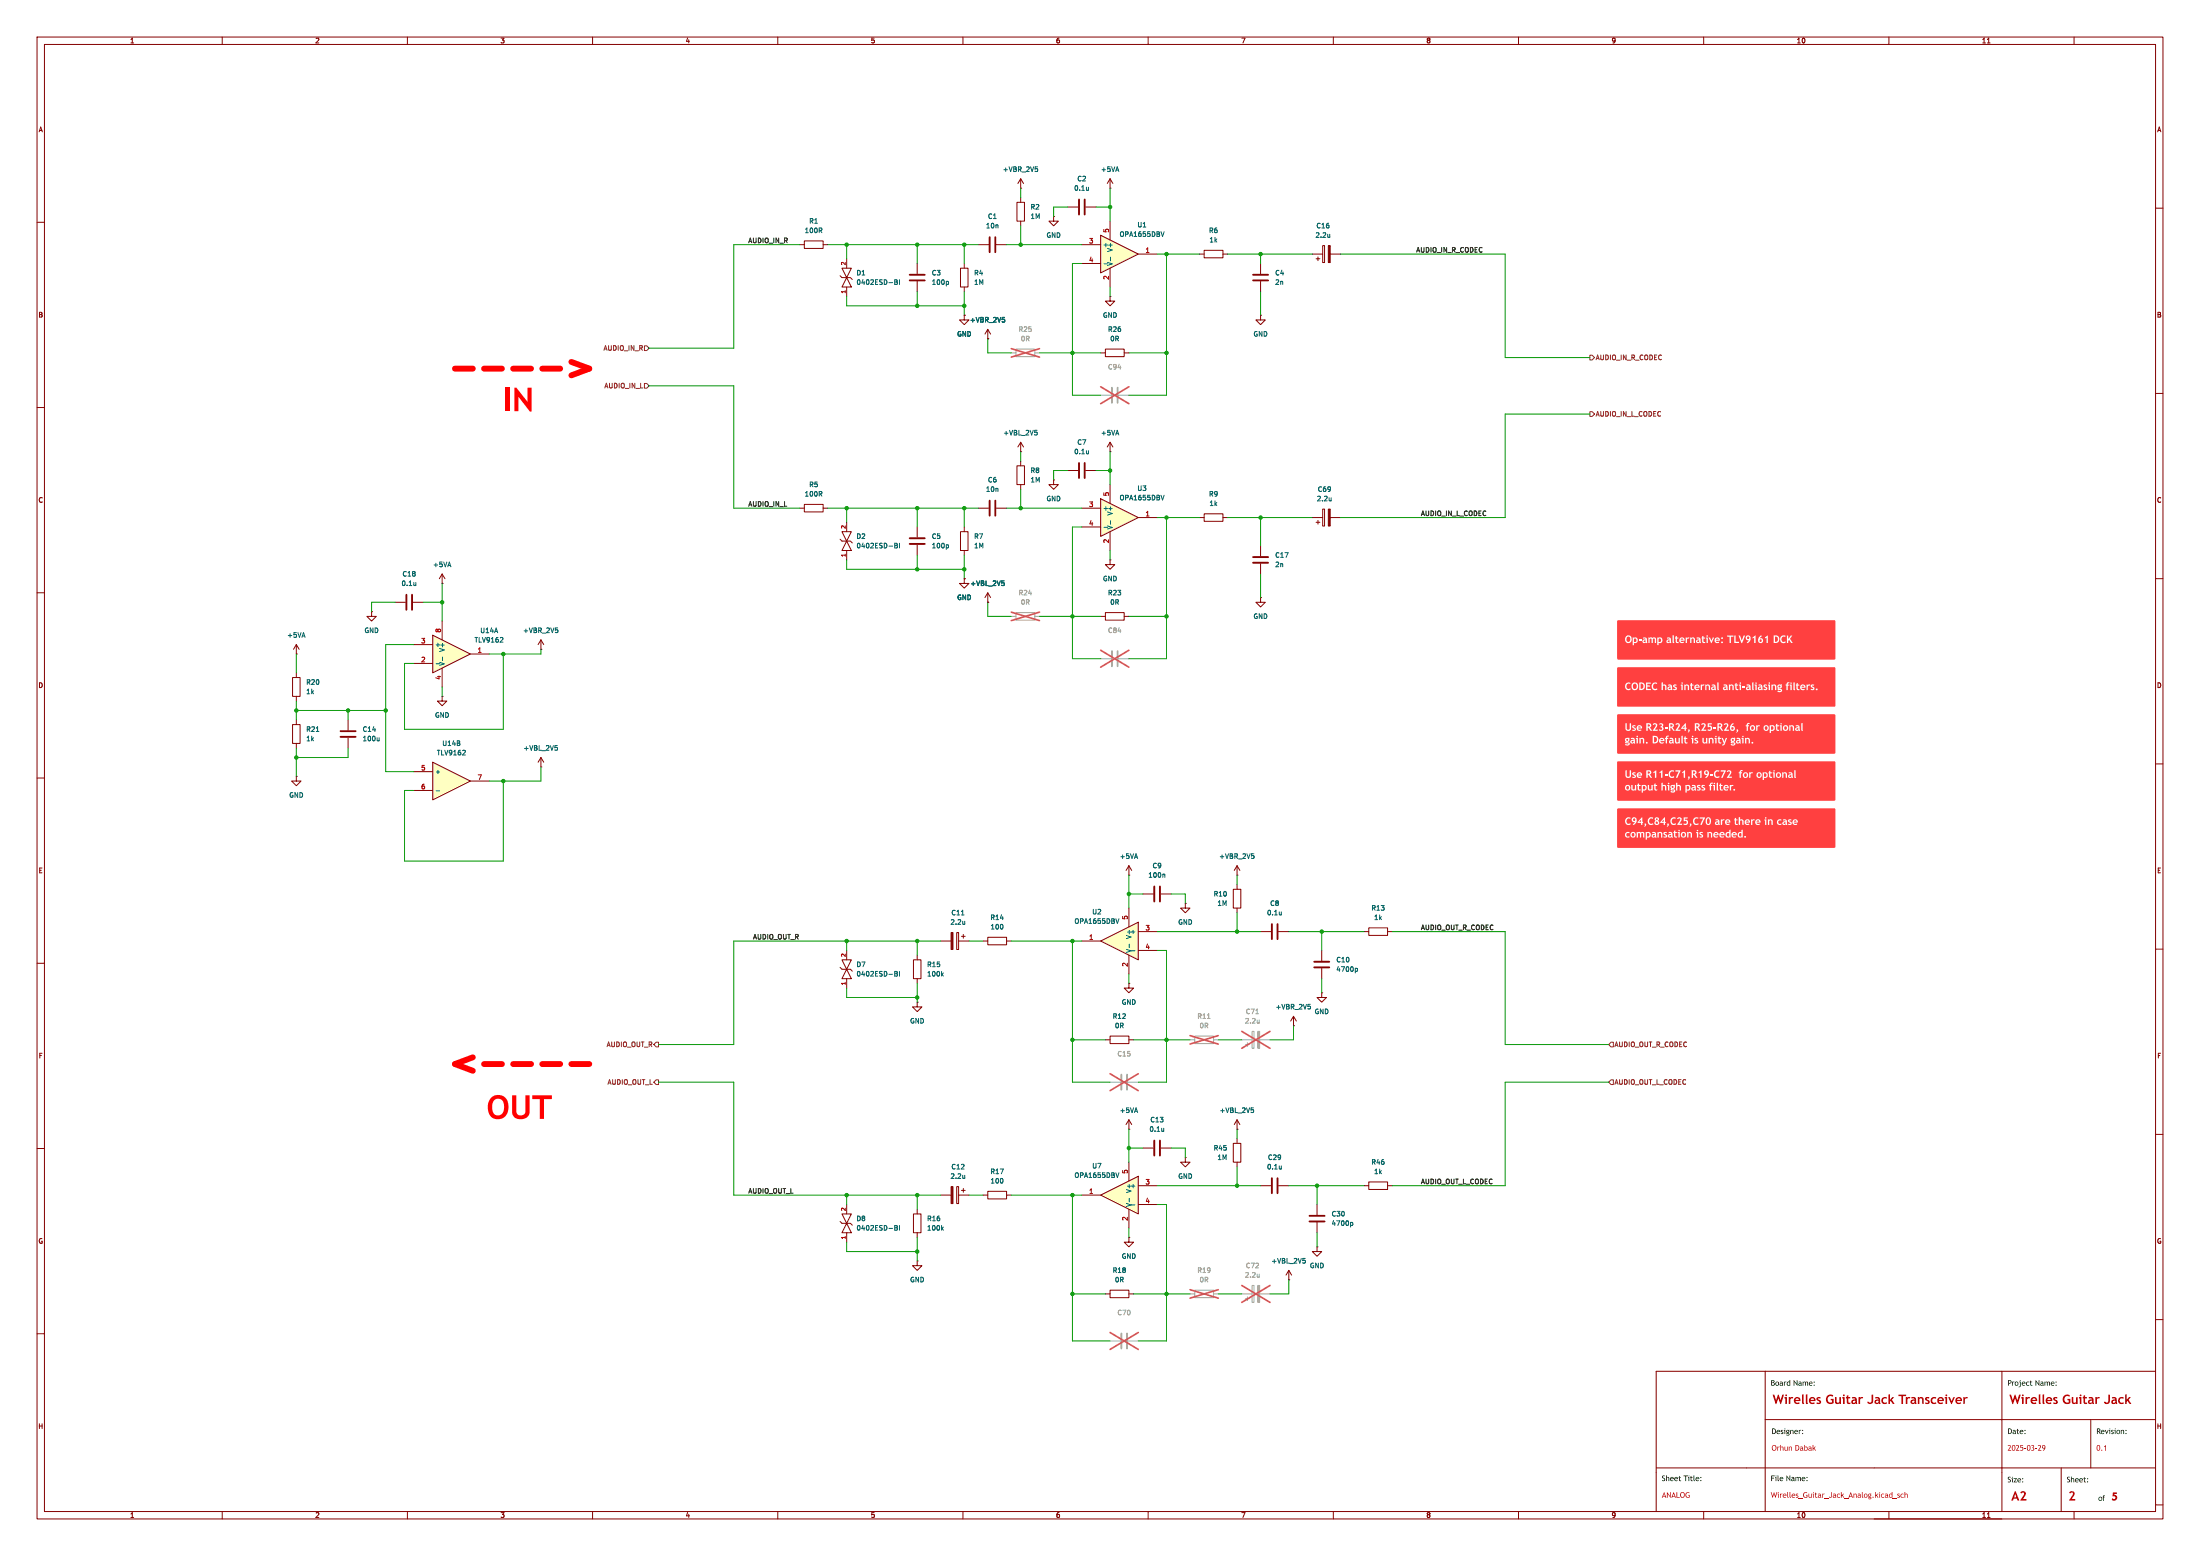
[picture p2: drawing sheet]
<svg xmlns="http://www.w3.org/2000/svg" width="594mm" height="420mm" viewBox="0 0 594 420" stroke-linecap="round" stroke-linejoin="round" font-family="sans-serif">
<g fill="none" stroke="#840000" stroke-width=".27">
<path d="M10 10h574v400h-574zM12 12h570v396h-570zM60 10v2M110 10v2M160 10v2M210 10v2M260 10v2M310 10v2M360 10v2M410 10v2M460 10v2M510 10v2"/>
<path d="M536.6 11.6h.7M560 10v2M10 60h2M582 56.2h2M10 110h2M582 106.2h2M10 160h2M582 156.2h2M10 210h2M582 206.2h2M10 260h2M582 256.2h2"/>
<path d="M10 310h2M582 306.2h2M582 356.2h2M10 360h2M476.6 370.1v37.9M540.5 370.1v37.9M582 370.1h-134.8v37.9M447.2 396.2h134.8M476.6 383.2h105.4M556.5 396.2v11.8M564.5 383.2v13M60 408v2"/>
<path d="M110 408v2M160 408v2M210 408v2M260 408v2M310 408v2M360 408v2M410 408v2M460 408v2M506 410h34.5M510 408v2M536.6 409.6h.7M560 408v2"/>
<path d="M582 406.2h2"/>
</g>
<g fill="#ff4040">
<path d="M436.9 167.6h58.4v10.2h-58.4z"/>
<path d="M436.9 205.7h58.4v10.2h-58.4z"/>
<path d="M436.9 180.3h58.4v10.2h-58.4z"/>
<path d="M436.9 218.4h58.4v10.2h-58.4z"/>
<path d="M436.9 193h58.4v10.2h-58.4z"/>
</g>
<g fill="none" stroke="#a1a1a1" stroke-width=".27">
<path d="M273 95.3h1.3M274.3 94.2h5.1v2.1h-5.1zM279.4 95.3h1.3M297.2 106.7h2.8M302 106.7h2.8M322.6 279.7h5.1v2h-5.1zM338.1 278.4h.5v4.6h-.5zM321.3 280.7h1.3M327.7 280.7h1.2M335.3 280.7h2.8M336.3 281.9h1M336.8 281.4v1"/>
<path d="M340.1 280.7h2.8"/>
</g>
<path d="M273 94.1l7.7 2.3M280.7 94.1l-7.7 2.3M297.2 104.4l7.6 4.6M304.8 104.4l-7.6 4.6M321.3 279.5l7.6 2.3M328.9 279.5l-7.6 2.3M335.3 278.4l7.6 4.6M342.9 278.4l-7.6 4.6" fill="none" stroke="#e65255" stroke-width=".46"/>
<g fill="none" stroke="#840000" stroke-width=".27">
<path d="M288.3 55.9h2.8M293.1 55.9h2.8M299.7 50.8h.1M299.7 48.3v2.5M299.7 48.3l-.7 1.2M299.7 48.3l.8 1.2M247.6 71.1v2.8M247.6 75.9v2.8M259.3 72.4h2.1v5.1h-2.1zM260.3 71.1v1.3M260.3 77.5v1.2M323.8 68.6h1.3"/>
<path d="M325.1 67.6h5.1v2h-5.1zM330.2 68.6h1.3M340.4 71.1v2.8M340.4 75.9v2.8M354.3 68.6h2.8M355.3 69.9h1.1M355.9 69.3v1.1M357.1 66.3h.5v4.6h-.5zM359.2 68.6h2.7M297.2 95.3h1.2M298.4 94.2h5.1v2.1h-5.1zM299.7 80v1.3h1.3l-1.3 1.3-1.3-1.3h1.3"/>
<path d="M299.7 80h.1M303.5 95.3h1.3M340.4 85.1v1.3h1.2l-1.2 1.2-1.3-1.2h1.3M340.4 85.1h.1M275.6 119.4l-.8 1.3M275.6 119.4v2.5M275.6 119.4l.8 1.3M299.7 119.4l-.7 1.3M299.7 119.4v2.5M299.7 119.4l.8 1.3M274.6 125.7h2v5.1h-2zM275.6 121.9h.1"/>
<path d="M275.6 124.5v1.2M275.6 130.8v1.3M284.5 129.5v1.3h1.2l-1.2 1.3-1.3-1.3h1.3M284.5 129.5h.1M288.3 127h2.8M293.1 127h2.8M299.7 121.9h.1M354.3 139.7h2.8M357.1 137.4h.5v4.6h-.5zM359.2 139.7h2.7M119.4 157.5h.1M119.4 154.9l-.8 1.3"/>
<path d="M119.4 154.9v2.6M119.4 154.9l.7 1.3M355.3 141h1.1M355.9 140.5v1M146 175.3h.1M146 172.7l-.7 1.3M146 172.7v2.6M146 172.7l.8 1.3M227.3 259.1h2.6l-1.3 2.5zM228.6 256.5v2.6M226.8 261.1l.5 .5h2.3l.5 .5M228.6 261.6l1.3 2.6h-2.6z"/>
<path d="M228.6 264.2v2.5M299.7 279.7h5.1v2h-5.1zM298.4 280.7h1.3M304.8 280.7h1.3M320 312.4v1.3h-1.2l1.2 1.3 1.3-1.3h-1.3M320 312.4h.1M333 308.6h2v5.1h-2zM334 304.8h.1M334 302.3v2.5M334 307.3v1.3M334 313.7v1.3M334 302.3l.8 1.2"/>
<path d="M334 302.3l-.8 1.2M226.8 329.7l.5 .5h2.3l.5 .5M227.3 327.7h2.6l-1.3 2.5zM228.6 330.2l1.3 2.5h-2.6zM228.6 325.1v2.6M228.6 332.7v2.6M340.4 320h2.8M345.2 320h2.8"/>
</g>
<g fill="none" stroke="#006464" stroke-width=".27">
<path d="M293.9 50.5v.9M293.9 51.3h-.1M255.9 75.9l.2 .3-.2 .6M359 63.2v.9M359 64h.1M279.4 116.1h.6M279.5 116.6l.6 .3-.1 .4-.5 .1M293.9 121.7v.8M293.9 122.4h-.1M359.4 134.4v.8M359.4 135.1h.1M150 169.5h.6"/>
<path d="M150.4 170l.2 .2-.2 .6M241.6 262.2h.4l.3 .2-.3 .4 .3 .4-.2 .3h-.5zM241.6 262.8h.4M242.9 262.2v1.3M337.8 299h.6M337.9 299.5l.6 .3-.1 .4-.5 .1M346 314.7v.8M346 315.4l-.1 .1M241.6 330.8h.4l.3 .2-.3 .4 .3 .4-.2 .2h-.5zM241.6 331.4h.4M242.9 330.8v1.2"/>
</g>
<path d="M291.3 53.8v4.1M292.9 53.8v4.1M245.6 74.2h4.1M245.6 75.7h4.1M338.3 74.2h4.1M338.3 75.7h4.1M291.3 125v4M292.9 125v4M343.4 318v4.1M344.9 318v4.1" fill="none" stroke="#840000" stroke-width=".51"/>
<path d="M339.6 278.4h.5v4.6h-.5z" fill="#a1a1a1" stroke="#a1a1a1" stroke-width=".27"/>
<path d="M326 274.9h.7M339.1 273.6h.7M340 275.3v.9M340 276l-.1 .1" fill="none" stroke="#989898" stroke-width=".27"/>
<g fill="#840000" stroke="#840000" stroke-width=".27">
<path d="M358.6 137.4h.6v4.6h-.6z"/>
<path d="M358.6 66.3h.6v4.6h-.6z"/>
</g>
<path d="M300.2 104.6v4.1M301.8 104.6v4.1" fill="none" stroke="#a1a1a1" stroke-width=".51"/>
<path d="M297.2 254l10.1-5.1v10.2z" fill="#ffffc2"/>
<path d="M292.1 254h5.1M297.2 254l10.1-5.1v10.2zM304.8 245.1v5.1M304.8 257.8v5.1M307.3 251.5h5.1M307.3 256.5h5.1M304.8 265.4v1.3h-1.3l1.3 1.3 1.3-1.3h-1.3M304.8 265.4h.1" fill="none" stroke="#840000" stroke-width=".27"/>
<path d="M302.1 248l-.4 1.2M304.9 254.8v1M305.5 256.6h.9" fill="none" stroke="#006464" stroke-width=".27"/>
<path d="M297.2 63.5l10.1 5.1-10.1 5.1z" fill="#ffffc2"/>
<g fill="none" stroke="#840000" stroke-width=".27">
<path d="M274.6 54.6h2v5.1h-2zM275.6 50.8h.1M275.6 48.3l-.8 1.2M275.6 48.3v2.5M275.6 53.3v1.3M275.6 59.7v1.3M275.6 48.3l.8 1.2M299.7 59.7v5.1M264.2 66h2.8M269 66h2.8M292.1 66h5.1M292.1 71.1h5.1"/>
<path d="M297.2 63.5l10.1 5.1-10.1 5.1zM299.7 72.4v5.1M307.3 68.6h5.1M323.8 139.7h1.3M325.1 138.7h5.1v2h-5.1zM330.2 139.7h1.3M299.7 151.1v1.3h1.3l-1.3 1.3-1.3-1.3h1.3M299.7 151.1h.1M340.4 147.3v2.8M340.4 152.1v2.8M297.2 166.4h1.2M298.4 165.4h5.1v2h-5.1z"/>
<path d="M303.5 166.4h1.3M340.4 161.3v1.3h1.2l-1.2 1.2-1.3-1.2h1.3M340.4 161.3h.1M79 195.6h2v5.1h-2zM80 194.3v1.3M119.4 188v1.2h-1.3l1.3 1.3 1.2-1.3h-1.2M119.4 188h.1M80 209.6v1.2h1.3l-1.3 1.3-1.3-1.3h1.3M80 209.6h.1M80 200.7v1.2M304.8 236.2h.1M304.8 233.7l.8 1.3"/>
<path d="M304.8 233.7v2.5M304.8 233.7l-.8 1.3M334 236.2h.1M334 233.7v2.5M334 238.8v1.2M334 233.7l.8 1.3M334 233.7l-.8 1.3M308.6 241.3h2.8M313.4 241.3h2.8M320 243.8v1.3h-1.2l1.2 1.3 1.3-1.3h-1.3M320 243.8h.1M333 240h2v5.1h-2z"/>
<path d="M334 245.1v1.3M340.4 251.5h2.8M345.2 251.5h2.8M308.6 309.9h2.8M313.4 309.9h2.8"/>
</g>
<g fill="none" stroke="#006464" stroke-width=".27">
<path d="M279.5 45h.6M279.9 45.5l.3 .3-.3 .5M298.1 71.2h1M299.8 69.4v1M314.3 62.6l-.4 1.2M85.4 197.4h.7M314.3 236l.2 .1v.7M337.9 230.4h.6M338.4 230.9l.2 .3-.2 .5M346 246.1v.9M346 246.8l-.1 .1M314.2 304.5v.9"/>
<path d="M314.2 305.3h-.1"/>
</g>
<path d="M267.2 64v4.1M268.7 64v4.1M338.3 150.4h4.1M338.3 151.9h4.1M311.7 239.3v4M313.2 239.3v4M343.4 249.4v4.1M344.9 249.4v4.1M311.7 307.8v4.1M313.2 307.8v4.1" fill="none" stroke="#840000" stroke-width=".51"/>
<path d="M302.8 290.1v4M304.3 290.1v4" fill="none" stroke="#a1a1a1" stroke-width=".51"/>
<path d="M299.7 292.1h2.8M304.5 292.1h2.8" fill="none" stroke="#a1a1a1" stroke-width=".27"/>
<path d="M299.7 289.8l7.6 4.6M307.3 289.8l-7.6 4.6" fill="none" stroke="#e65255" stroke-width=".46"/>
<path d="M297.2 134.6l10.1 5.1-10.1 5.1z" fill="#ffffc2"/>
<g fill="none" stroke="#840000" stroke-width=".27">
<path d="M292.1 137.2h5.1M297.2 134.6l10.1 5.1-10.1 5.1zM299.7 130.8v5.1M307.3 139.7h5.1M292.1 142.2h5.1M299.7 143.5v5.1M94 194.3v2.8M94 199.1v2.8M304.8 304.8h.1M304.8 302.3l.8 1.2M304.8 302.3v2.5M304.8 302.3l-.8 1.2"/>
<path d="M304.8 334v1.3h-1.3l1.3 1.3 1.3-1.3h-1.3M304.8 334h.1"/>
</g>
<path d="M314.3 133.7l-.4 1.2M298.1 142.3h1M299.8 140.5v1M102.4 199.1v.9M102.4 199.8l-.2 .2" fill="none" stroke="#006464" stroke-width=".27"/>
<path d="M300.2 175.8v4M301.8 175.8v4" fill="none" stroke="#a1a1a1" stroke-width=".51"/>
<path d="M297.2 177.8h2.8M302 177.8h2.8" fill="none" stroke="#a1a1a1" stroke-width=".27"/>
<path d="M297.2 175.5l7.6 4.6M304.8 175.5l-7.6 4.6" fill="none" stroke="#e65255" stroke-width=".46"/>
<path d="M91.9 197.4h4.1M91.9 198.9h4.1" fill="none" stroke="#840000" stroke-width=".51"/>
<path d="M297.2 322.6l10.1-5.1v10.2z" fill="#ffffc2"/>
<g fill="none" stroke="#840000" stroke-width=".27">
<path d="M284.5 58.4v1.3h1.2l-1.2 1.3-1.3-1.3h1.3M284.5 58.4h.1M215.9 66h1.3M217.2 65h5v2.1h-5zM222.2 66h1.3M226.8 74.4l.5 .5h2.3l.5 .5M227.3 72.4h2.6l-1.3 2.5zM228.6 74.9l1.3 2.6h-2.6zM228.6 69.9v2.5M228.6 77.5v2.5M264.2 137.2h2.8M269 137.2h2.8"/>
<path d="M226.8 145.5l.5 .6h2.3l.5 .5M227.3 143.5h2.6l-1.3 2.6zM228.6 146.1l1.3 2.5h-2.6zM228.6 141v2.5M228.6 148.6v2.5M259.3 143.5h2.1v5.1h-2.1zM260.3 156.2v1.3h1.3l-1.3 1.3-1.2-1.3h1.2M260.3 156.2h.1M260.3 142.2v1.3M260.3 148.6v1.3M80 176.5h.1M80 174v2.5"/>
<path d="M80 174l-.8 1.3M80 174l.8 1.3M79 182.9h2v5.1h-2zM80 181.6v1.3M80 188v1.2M304.8 313.7v5.1M292.1 322.6h5.1M297.2 322.6l10.1-5.1v10.2zM304.8 326.4v5.1M307.3 320h5.1M307.3 325.1h5.1"/>
</g>
<path d="M241.6 75.5h.4l.3 .3-.3 .3 .3 .4-.2 .3h-.5zM241.6 76.1h.4M242.9 75.5v1.3M241.6 146.6h.4l.3 .3-.3 .3 .3 .5-.2 .2h-.5zM241.6 147.2h.4M242.9 146.6v1.3M302.1 316.6l-.4 1.2M304.9 323.4v1M305.5 325.2h.9" fill="none" stroke="#006464" stroke-width=".27"/>
<path d="M273 166.4h1.3M274.3 165.4h5.1v2h-5.1zM279.4 166.4h1.3" fill="none" stroke="#a1a1a1" stroke-width=".27"/>
<path d="M273 165.2l7.7 2.3M280.7 165.2l-7.7 2.3" fill="none" stroke="#e65255" stroke-width=".46"/>
<path d="M267.2 135.1v4.1M268.7 135.1v4.1" fill="none" stroke="#840000" stroke-width=".51"/>
<path d="M116.8 205.7l10.2 5.1-10.2 5.1z" fill="#ffffc2"/>
<g fill="none" stroke="#840000" stroke-width=".27">
<path d="M266.7 91.4h.1M266.7 88.9v2.5M266.7 88.9l-.8 1.3M266.7 88.9l.8 1.3M215.9 137.2h1.3M217.2 136.1h5v2.1h-5zM222.2 137.2h1.3M247.6 142.2v2.8M247.6 147.1v2.8M100.3 165.1v1.3h-1.2l1.2 1.2 1.3-1.2h-1.3M100.3 165.1h.1M106.7 162.6h2.8"/>
<path d="M111.5 162.6h2.8M266.7 162.6h.1M266.7 160l-.8 1.3M266.7 160v2.6M266.7 160l.8 1.3M111.8 208.3h5M111.8 213.4h5M116.8 205.7l10.2 5.1-10.2 5.1zM127 210.8h5.1M146 207h.1M146 204.5l-.7 1.2M146 204.5v2.5"/>
<path d="M146 204.5l.8 1.2"/>
</g>
<path d="M270.6 85.7h.6M271.1 86.2l.2 .2-.2 .5M112.3 157.2v.9M112.3 157.9l-.1 .1M255.9 147.1l.2 .2-.2 .6M270.5 156.8h.6M270.6 157.3l.6 .2-.1 .4-.5 .2M117.8 213.5h.9M125.5 202.6l.1 .5-.7 .7h.7M149.9 201.2h.6M150 201.7l.5 .3-.1 .4-.4 .1" fill="none" stroke="#006464" stroke-width=".27"/>
<path d="M245.6 145.3h4.1M245.6 146.8h4.1M109.7 160.5v4.1M111.3 160.5v4.1" fill="none" stroke="#840000" stroke-width=".51"/>
<path d="M116.8 171.5l10.2 5-10.2 5.1z" fill="#ffffc2"/>
<g fill="none" stroke="#840000" stroke-width=".27">
<path d="M260.3 85.1v1.3h1.3l-1.3 1.2-1.2-1.2h1.2M260.3 85.1h.1M266.7 91.4h.1M260.3 156.2h.1M111.8 179.1h5M111.8 174h5M116.8 171.5l10.2 5-10.2 5.1zM119.4 167.6v5.1M127 176.5h5.1M266.7 162.6h.1M119.4 180.3v5.1M246.6 259.1h2.1v5.1h-2.1z"/>
<path d="M247.6 257.8v1.3M254 254h2.8M258.3 251.7h.5v4.6h-.5zM258.8 254h2.8M259.6 252.7h1M260.1 252.2v1M265.4 254h1.3M266.7 253h5.1v2h-5.1zM271.8 254h1.2M356.9 256.5v2.8M368.3 251.5h1.3M369.6 250.4h5v2.1h-5z"/>
<path d="M374.6 251.5h1.3M247.6 270.5v1.3h-1.2l1.2 1.3 1.3-1.3h-1.3M247.6 270.5h.1M247.6 264.2v1.2M349.2 276.9h.1M349.2 274.3l.8 1.3M349.2 274.3v2.6M349.2 274.3l-.7 1.3M356.9 268v1.2h1.2l-1.2 1.3-1.3-1.3h1.3M356.9 268h.1M356.9 261.4v2.8M369.6 319h5v2.1h-5z"/>
<path d="M246.6 327.7h2.1v5h-2.1zM247.6 326.4v1.3M247.6 332.7v1.3M254 322.6h2.8M258.3 320.3h.5v4.6h-.5zM258.8 322.6h2.8M259.6 321.3h1M260.1 320.8v1M265.4 322.6h1.3M266.7 321.6h5.1v2h-5.1zM271.8 322.6h1.2M355.6 336.6v1.2h1.3l-1.3 1.3-1.3-1.3h1.3"/>
<path d="M355.6 336.6h.1M355.6 325.1v2.8M355.6 329.9v2.8M368.3 320h1.3M374.6 320h1.3M247.6 340.4v1.2h-1.2l1.2 1.3 1.3-1.3h-1.3M247.6 340.4h.1M298.4 349.3h1.3M299.7 348.2h5.1v2.1h-5.1zM304.8 349.3h1.3M348 345.4h.1M348 342.9l.7 1.3"/>
<path d="M348 342.9v2.5M348 342.9l-.8 1.3"/>
</g>
<g fill="none" stroke="#006464" stroke-width=".27">
<path d="M270.6 85.7h.6M271.1 86.2l.2 .2-.2 .5M270.5 156.8h.6M270.6 157.3l.6 .2-.1 .4-.5 .2M117.8 179.2h.9M119.5 177.4v.9M135.7 172.1v.5l-.7 .7h.8M259.6 247h.7M260.5 248.7v.8M260.5 249.4h-.1M254.4 263l.3 .5M254.7 262.6l-.5 .5"/>
<path d="M353.2 271.1h.6M353.6 271.6l.2 .2-.2 .6M366.1 261.4l.4 .2v.5l-.4 .1M260.5 317.2v.9M260.5 318h-.1M254.4 331.6l.3 .4M254.7 331.2l-.5 .5M351.8 339.7h.6M364.8 329.9l.5 .3-.1 .5-.4 .1M351.9 340.2l.6 .2-.1 .4-.5 .1"/>
</g>
<g fill="#840000" stroke="#840000" stroke-width=".27">
<path d="M256.8 320.3h.5v4.6h-.5z"/>
<path d="M256.8 251.7h.5v4.6h-.5z"/>
</g>
<path d="M354.8 259.6h4.1M354.8 261.1h4.1M353.6 329.7h4M353.6 328.2h4" fill="none" stroke="#840000" stroke-width=".51"/>
<path d="M321.3 349.3h1.3M322.6 348.2h5.1v2.1h-5.1zM327.7 349.3h1.2M335.3 349.3h2.8M336.3 350.5h1M336.8 350v1M338.1 347h.5v4.5h-.5zM340.1 349.3h2.8M299.7 362h2.8M304.5 362h2.8" fill="none" stroke="#a1a1a1" stroke-width=".27"/>
<path d="M339.6 347h.5v4.5h-.5z" fill="#a1a1a1" stroke="#a1a1a1" stroke-width=".27"/>
<path d="M340 343.9v.8M340 344.6l-.1 .1" fill="none" stroke="#989898" stroke-width=".27"/>
<path d="M299.7 359.7l7.6 4.5M307.3 359.7l-7.6 4.5M321.3 348.1l7.6 2.3M328.9 348.1l-7.6 2.3M335.3 347l7.6 4.5M342.9 347l-7.6 4.5" fill="none" stroke="#e65255" stroke-width=".46"/>
<path d="M302.8 359.9v4.1M304.3 359.9v4.1" fill="none" stroke="#a1a1a1" stroke-width=".51"/>
<path d="M174 93.3h.6l.7 .7-.7 .6h-.6zM429.3 95.9h.6l.6 .6-.6 .7h-.6zM174 103.5h.6l.7 .6-.7 .7h-.6zM429.3 111.1h.6l.6 .7-.6 .6h-.6zM176.5 292.1l.7-.6h.6v1.2h-.6zM177.2 281.3h.6v1.3h-.6l-.7-.7zM434.3 292.1l.7-.6h.6v1.2h-.6zM435 281.3h.6v1.3h-.6l-.7-.7z" fill="none" stroke="#725600" stroke-width=".27"/>
<path d="M122.8 99.5h4.9M130.7 99.5h4.8M138.6 99.5h4.8M146.4 99.5h4.9M154.3 97.7l4.8 1.8-4.8 1.8M138.6 287.2h4.8M146.4 287.2h4.9M154.3 287.2h4.8" fill="none" stroke="#f00" stroke-width="1.6"/>
<path d="M436.9 167.6h58.4v10.2h-58.4zM436.9 180.3h58.4v10.2h-58.4zM436.9 193h58.4v10.2h-58.4zM436.9 205.7h58.4v10.2h-58.4zM436.9 218.4h58.4v10.2h-58.4z" fill="none" stroke="#ff4040" stroke-width=".51"/>
<g fill="none" stroke="#009600" stroke-width=".27">
<path d="M275.6 50.8v2.5M288.3 55.9h-3.8v2.5M295.9 55.9h3.8M299.7 50.8v8.9M215.9 66h-17.8v28h-22.8M223.5 66h40.7M228.6 66v3.9M247.6 66v5.1M247.6 78.7v3.9M260.3 66v5.1M260.3 78.7v6.4M271.8 66h20.3"/>
<path d="M275.6 61v5M292.1 71.1h-2.5v35.6h7.6M299.7 77.5v2.5M312.4 68.6h11.4M315 68.6v38.1h-10.2M331.5 68.6h22.8M340.4 68.6v2.5M340.4 78.7v6.4M361.9 68.6h44.5v27.9h22.9M228.6 80v2.6h31.7M266.7 91.4v3.9h6.3M280.7 95.3h16.5"/>
<path d="M304.8 95.3h10.2M175.3 104.1h22.8v33.1h17.8M429.3 111.8h-22.9v27.9h-44.5M223.5 137.2h40.7M228.6 137.2v3.8M247.6 137.2v5M260.3 137.2v5M271.8 137.2h20.3M275.6 121.9v2.6M275.6 132.1v5.1M288.3 127h-3.8v2.5M295.9 127h3.8"/>
<path d="M299.7 121.9v8.9M312.4 139.7h11.4M315 139.7v38.1h-10.2M331.5 139.7h22.8M340.4 139.7v7.6M119.4 157.5v10.1M228.6 151.1v2.6h31.7M247.6 149.9v3.8M260.3 149.9v6.3M292.1 142.2h-2.5v35.6h7.6M299.7 148.6v2.5M340.4 154.9v6.4"/>
<path d="M80 176.5v5.1M106.7 162.6h-6.4v2.5M111.8 174h-7.7v34.3h7.7M114.3 162.6h5.1M135.9 176.5v20.4h-26.7v-17.8h2.6M146 175.3v1.2h-13.9M266.7 162.6v3.8h6.3M280.7 166.4h16.5M304.8 166.4h10.2M80 189.2v5.1M80 191.8h24.1M94 191.8v2.5"/>
<path d="M119.4 185.4v2.6M80 201.9v7.7M94 201.9v2.6h-14M135.9 210.8v21.6h-26.7v-19h2.6M146 207v3.8h-13.9M304.8 236.2v8.9M334 236.2v2.6M228.6 254v2.5M247.6 254v3.8M254 254h-55.9v27.9h-20.3M261.6 254h3.8M273 254h19.1"/>
<path d="M289.6 254v38.1h10.1M304.8 241.3h3.8M312.4 256.5h2.6v35.6h-7.7M312.4 251.5h28M316.2 241.3h3.8v2.5M334 246.4v5.1M348 251.5h20.3M356.9 251.5v5M375.9 251.5h30.5v30.4h27.9M228.6 266.7v2.5h19M247.6 265.4v5.1M304.8 262.9v2.5"/>
<path d="M349.2 276.9v3.8h-6.3M356.9 264.2v3.8M177.8 292.1h20.3v30.5h55.9M289.6 280.7h8.8M306.1 280.7h15.2M328.9 280.7h6.4M434.3 292.1h-27.9v27.9h-30.5M304.8 309.9h3.8M304.8 304.8v8.9M316.2 309.9h3.8v2.5M334 304.8v2.5M334 315v5"/>
<path d="M228.6 335.3v2.5h19M228.6 322.6v2.5M247.6 322.6v3.8M247.6 334v6.4M261.6 322.6h3.8M273 322.6h19.1M289.6 322.6v39.4h10.1M304.8 331.5v2.5M312.4 325.1h2.6v36.9h-7.7M312.4 320h28M348 320h20.3M355.6 320v5.1"/>
<path d="M355.6 332.7v3.9M289.6 349.3h8.8M306.1 349.3h15.2M328.9 349.3h6.4M348 345.4v3.9h-5.1"/>
</g>
<g fill="#009600" stroke="#009600" stroke-width=".27">
<circle cx="247.6" cy="337.8" r=".46"/>
<circle cx="228.6" cy="322.6" r=".46"/>
<circle cx="247.6" cy="153.7" r=".46"/>
<circle cx="135.9" cy="176.5" r=".46"/>
<circle cx="119.4" cy="162.6" r=".46"/>
<circle cx="135.9" cy="210.8" r=".46"/>
<circle cx="104.1" cy="191.8" r=".46"/>
<circle cx="80" cy="204.5" r=".46"/>
<circle cx="94" cy="191.8" r=".46"/>
<circle cx="80" cy="191.8" r=".46"/>
<circle cx="304.8" cy="309.9" r=".46"/>
<circle cx="315" cy="280.7" r=".46"/>
<circle cx="228.6" cy="66" r=".46"/>
<circle cx="247.6" cy="66" r=".46"/>
<circle cx="289.6" cy="280.7" r=".46"/>
<circle cx="289.6" cy="254" r=".46"/>
<circle cx="247.6" cy="322.6" r=".46"/>
<circle cx="247.6" cy="269.2" r=".46"/>
<circle cx="340.4" cy="68.6" r=".46"/>
<circle cx="340.4" cy="139.7" r=".46"/>
<circle cx="260.3" cy="153.7" r=".46"/>
<circle cx="299.7" cy="127" r=".46"/>
<circle cx="228.6" cy="137.2" r=".46"/>
<circle cx="315" cy="139.7" r=".46"/>
<circle cx="315" cy="68.6" r=".46"/>
<circle cx="315" cy="95.3" r=".46"/>
<circle cx="228.6" cy="254" r=".46"/>
<circle cx="289.6" cy="166.4" r=".46"/>
<circle cx="334" cy="251.5" r=".46"/>
<circle cx="355.6" cy="320" r=".46"/>
<circle cx="334" cy="320" r=".46"/>
<circle cx="304.8" cy="241.3" r=".46"/>
<circle cx="247.6" cy="254" r=".46"/>
<circle cx="260.3" cy="82.6" r=".46"/>
<circle cx="247.6" cy="82.6" r=".46"/>
<circle cx="289.6" cy="95.3" r=".46"/>
<circle cx="247.6" cy="137.2" r=".46"/>
<circle cx="260.3" cy="137.2" r=".46"/>
<circle cx="289.6" cy="322.6" r=".46"/>
<circle cx="315" cy="349.3" r=".46"/>
<circle cx="289.6" cy="349.3" r=".46"/>
<circle cx="356.9" cy="251.5" r=".46"/>
<circle cx="275.6" cy="137.2" r=".46"/>
<circle cx="315" cy="166.4" r=".46"/>
<circle cx="299.7" cy="55.9" r=".46"/>
<circle cx="275.6" cy="66" r=".46"/>
<circle cx="260.3" cy="66" r=".46"/>
</g>
<g font-size="8.8" fill="#f00">
<text x="135.8" y="113.6">IN</text>
<text x="119.6" y="292.3">&lt;----</text>
<text x="131.4" y="304.6">OUT</text>
</g>
<g font-size="3.5" fill="#c20000">
<text x="478.6" y="380">Wirelles Guitar Jack Transceiver</text>
<text x="542.5" y="380">Wirelles Guitar Jack</text>
<text x="543" y="406">A2</text>
<text x="558.4" y="406">2</text>
<text x="570" y="405.9">5</text>
</g>
<g font-size="2.8" fill="#fff">
<text x="438.7" y="174.4">Op-ampalternative: TLV9161 DCK</text>
<text x="438.7" y="187.1">CODEChasinternal anti-aliasingfilters.</text>
<text x="438.7" y="198.1">UseR23-R24, R25-R26, for optional</text>
<text x="438.7" y="201.5">gain. Default is unity gain.</text>
<text x="438.7" y="210.8">UseR11-C71,R19-C72 for optional</text>
<text x="438.7" y="214.2">output high passfilter.</text>
<text x="438.7" y="223.5">C94,C84,C25,C70 are there in case</text>
<text x="438.7" y="226.9">compansationis needed.</text>
</g>
<g font-size="2.1">
<text x="478.1" y="374.6">Board Name:</text>
<text x="542" y="374.6">Project Name:</text>
<text x="478.3" y="387.7">Designer:</text>
<text x="542" y="387.7">Date:</text>
<text x="566" y="387.7">Revision:</text>
<text x="448.7" y="400.4">Sheet Title:</text>
<text x="478.1" y="400.4">File Name:</text>
<text x="542" y="400.7">Size:</text>
<text x="558" y="400.7">Sheet:</text>
<text x="566.5" y="405.7">of</text>
</g>
<g font-size="2.1" fill="#c20000">
<text x="478.3" y="392.2">Orhun Dabak</text>
<text x="542" y="392.2">2025-03-29</text>
<text x="566" y="392.2">0.1</text>
<text x="448.7" y="404.9">ANALOG</text>
<text x="478.1" y="404.9">Wirelles_Guitar_Jack_Analog.kicad_sch</text>
</g>
<g font-size="1.8" fill="#840000">
<text x="35" y="11.9">1</text>
<text x="85" y="11.9">2</text>
<text x="135" y="11.9">3</text>
<text x="185" y="11.9">4</text>
<text x="235" y="11.9">5</text>
<text x="285" y="11.9">6</text>
<text x="335" y="11.9">7</text>
<text x="385" y="11.9">8</text>
<text x="435" y="11.9">9</text>
<text x="485" y="11.9">10</text>
<text x="535" y="11.9">11</text>
<text x="10.3" y="35.9">A</text>
<text x="582.3" y="35.9">A</text>
<text x="10.3" y="85.9">B</text>
<text x="582.3" y="85.9">B</text>
<text x="10.3" y="135.9">C</text>
<text x="582.3" y="135.9">C</text>
<text x="10.3" y="185.9">D</text>
<text x="582.3" y="185.9">D</text>
<text x="10.3" y="235.9">E</text>
<text x="582.3" y="235.9">E</text>
<text x="10.3" y="285.9">F</text>
<text x="582.3" y="285.9">F</text>
<text x="10.3" y="335.9">G</text>
<text x="582.3" y="335.9">G</text>
<text x="10.2" y="385.9">H</text>
<text x="582.2" y="385.9">H</text>
<text x="35" y="409.9">1</text>
<text x="85" y="409.9">2</text>
<text x="135" y="409.9">3</text>
<text x="185" y="409.9">4</text>
<text x="235" y="409.9">5</text>
<text x="285" y="409.9">6</text>
<text x="335" y="409.9">7</text>
<text x="385" y="409.9">8</text>
<text x="435" y="409.9">9</text>
<text x="485" y="409.9">10</text>
<text x="535" y="409.9">11</text>
</g>
<g font-size="1.8" fill="#006464">
<text x="270.6" y="46.6">+VBR_2V5</text>
<text x="297.1" y="46.6">+5VA</text>
<text x="289.9" y="51.7">0.1u</text>
<text x="290.8" y="49.1">C2</text>
<text x="266.6" y="59.3">C1</text>
<text x="278.1" y="56.7">R2</text>
<text x="278.1" y="59.3">1M</text>
<text x="217.2" y="63.1">100R</text>
<text x="218.4" y="60.6">R1</text>
<text x="266.1" y="61.8">10n</text>
<text x="282.4" y="64.4">GND</text>
<text x="302.2" y="64.1">OPA1655DBV</text>
<text x="307" y="61.6">U1</text>
<text x="326.3" y="63.1">R6</text>
<text x="326.4" y="65.6">1k</text>
<text x="355.1" y="64.4">2.2u</text>
<text x="355.3" y="61.8">C16</text>
<text x="297.7" y="66.9">+</text>
<text x="300.6" y="71.9" transform="rotate(-90 300.6 71.9)">V-</text>
<text x="300.6" y="68.1" transform="rotate(-90 300.6 68.1)">V+</text>
<text x="231.1" y="74.5">D1</text>
<text x="231.1" y="77.1">0402ESD-BI</text>
<text x="251.5" y="74.5">C3</text>
<text x="251.5" y="77.1">100p</text>
<text x="262.9" y="74.5">R4</text>
<text x="262.9" y="77.1">1M</text>
<text x="344.2" y="74.5">C4</text>
<text x="344.2" y="77.1">2n</text>
<text x="261.8" y="87.2">+VBR_2V5</text>
<text x="297.7" y="86">GND</text>
<text x="299" y="89.8">R26</text>
<text x="258.3" y="91">GND</text>
<text x="299.6" y="92.3">0R</text>
<text x="338.3" y="91">GND</text>
<text x="270.8" y="117.7">+VBL_2V5</text>
<text x="297.1" y="117.7">+5VA</text>
<text x="289.9" y="122.8">0.1u</text>
<text x="290.8" y="120.2">C7</text>
<text x="218.4" y="131.7">R5</text>
<text x="266.6" y="130.4">C6</text>
<text x="278.1" y="127.9">R8</text>
<text x="278.1" y="130.4">1M</text>
<text x="217.2" y="134.2">100R</text>
<text x="266.1" y="132.9">10n</text>
<text x="282.4" y="135.5">GND</text>
<text x="302.2" y="135.2">OPA1655DBV</text>
<text x="307" y="132.7">U3</text>
<text x="326.3" y="134.2">R9</text>
<text x="326.4" y="136.8">1k</text>
<text x="355.4" y="135.5">2.2u</text>
<text x="355.7" y="132.9">C69</text>
<text x="297.7" y="138">+</text>
<text x="300.6" y="143" transform="rotate(-90 300.6 143)">V-</text>
<text x="300.6" y="139.3" transform="rotate(-90 300.6 139.3)">V+</text>
<text x="231.1" y="145.6">D2</text>
<text x="231.1" y="148.2">0402ESD-BI</text>
<text x="251.5" y="145.6">C5</text>
<text x="251.5" y="148.2">100p</text>
<text x="262.9" y="145.6">R7</text>
<text x="262.9" y="148.2">1M</text>
<text x="108.5" y="155.8">C18</text>
<text x="116.8" y="153.3">+5VA</text>
<text x="344.2" y="150.7">C17</text>
<text x="344.2" y="153.3">2n</text>
<text x="108.3" y="158.3">0.1u</text>
<text x="261.9" y="158.3">+VBL_2V5</text>
<text x="297.7" y="157.1">GND</text>
<text x="299" y="160.9">R23</text>
<text x="258.3" y="162.2">GND</text>
<text x="299.6" y="163.4">0R</text>
<text x="338.3" y="167.2">GND</text>
<text x="77.4" y="172.3">+5VA</text>
<text x="98.3" y="171">GND</text>
<text x="128" y="173.6">TLV9162</text>
<text x="129.6" y="171.1">U14A</text>
<text x="141.1" y="171">+VBR_2V5</text>
<text x="117.3" y="174.9">+</text>
<text x="120.2" y="179.8" transform="rotate(-90 120.2 179.8)">V-</text>
<text x="120.2" y="176.1" transform="rotate(-90 120.2 176.1)">V+</text>
<text x="82.6" y="185">R20</text>
<text x="82.6" y="187.6">1k</text>
<text x="82.6" y="197.7">R21</text>
<text x="97.8" y="197.7">C14</text>
<text x="117.3" y="193.9">GND</text>
<text x="82.6" y="200.3">1k</text>
<text x="97.8" y="200.3">100u</text>
<text x="119.3" y="201.5">U14B</text>
<text x="141.2" y="202.8">+VBL_2V5</text>
<text x="117.3" y="209.1">+</text>
<text x="117.9" y="204.1">TLV9162</text>
<text x="78" y="215.5">GND</text>
<text x="302.2" y="232">+5VA</text>
<text x="329.1" y="232">+VBR_2V5</text>
<text x="309.9" y="237.1">100n</text>
<text x="311.1" y="234.5">C9</text>
<text x="327.6" y="242.2">R10</text>
<text x="328.6" y="244.7">1M</text>
<text x="342.8" y="244.7">C8</text>
<text x="370.2" y="246">R13</text>
<text x="256.5" y="249.8">2.2u</text>
<text x="256.8" y="247.2">C11</text>
<text x="267.3" y="248.5">R14</text>
<text x="267.3" y="251.1">100</text>
<text x="290" y="249.5">OPA1655DBV</text>
<text x="294.8" y="247">U2</text>
<text x="318" y="249.8">GND</text>
<text x="342" y="247.2">0.1u</text>
<text x="370.9" y="248.5">1k</text>
<text x="305.1" y="252.3">+</text>
<text x="305.7" y="257.3" transform="rotate(-90 305.7 257.3)">V-</text>
<text x="305.7" y="253.6" transform="rotate(-90 305.7 253.6)">V+</text>
<text x="231.1" y="261.2">D7</text>
<text x="231.1" y="263.8">0402ESD-BI</text>
<text x="250.2" y="261.2">R15</text>
<text x="250.2" y="263.8">100k</text>
<text x="360.7" y="259.9">C10</text>
<text x="360.7" y="262.5">4700p</text>
<text x="300.3" y="275.2">R12</text>
<text x="302.8" y="271.4">GND</text>
<text x="344.3" y="272.6">+VBR_2V5</text>
<text x="354.8" y="273.9">GND</text>
<text x="245.6" y="276.5">GND</text>
<text x="300.9" y="277.7">0R</text>
<text x="302.2" y="300.6">+5VA</text>
<text x="310.2" y="305.7">0.1u</text>
<text x="310.5" y="303.1">C13</text>
<text x="329.2" y="300.6">+VBL_2V5</text>
<text x="327.6" y="310.7">R45</text>
<text x="256.8" y="315.8">C12</text>
<text x="267.3" y="317.1">R17</text>
<text x="294.8" y="315.6">U7</text>
<text x="328.6" y="313.3">1M</text>
<text x="342" y="315.8">0.1u</text>
<text x="342.2" y="313.3">C29</text>
<text x="370.2" y="314.6">R46</text>
<text x="370.9" y="317.1">1k</text>
<text x="256.5" y="318.4">2.2u</text>
<text x="267.3" y="319.6">100</text>
<text x="290" y="318.1">OPA1655DBV</text>
<text x="305.1" y="320.9">+</text>
<text x="305.7" y="322.1" transform="rotate(-90 305.7 322.1)">V+</text>
<text x="318" y="318.4">GND</text>
<text x="231.1" y="329.8">D8</text>
<text x="250.2" y="329.8">R16</text>
<text x="305.7" y="325.9" transform="rotate(-90 305.7 325.9)">V-</text>
<text x="359.4" y="328.5">C30</text>
<text x="231.1" y="332.3">0402ESD-BI</text>
<text x="250.2" y="332.3">100k</text>
<text x="359.4" y="331.1">4700p</text>
<text x="302.8" y="340">GND</text>
<text x="343.2" y="341.2">+VBL_2V5</text>
<text x="245.6" y="346.3">GND</text>
<text x="300.3" y="343.8">R18</text>
<text x="300.9" y="346.3">0R</text>
<text x="353.6" y="342.5">GND</text>
</g>
<g font-size="1.8" fill="#0f0f0f">
<text x="201.9" y="65.7">AUDIO_IN_R</text>
<text x="382.3" y="68.2">AUDIO_IN_R_CODEC</text>
<text x="201.9" y="136.8">AUDIO_IN_L</text>
<text x="383.5" y="139.3">AUDIO_IN_L_CODEC</text>
<text x="383.5" y="251.1">AUDIO_OUT_R_CODEC</text>
<text x="203.2" y="253.7">AUDIO_OUT_R</text>
<text x="201.9" y="322.2">AUDIO_OUT_L</text>
<text x="383.5" y="319.7">AUDIO_OUT_L_CODEC</text>
</g>
<g font-size="1.8" fill="#a90000">
<text x="293.9" y="65.8">3</text>
<text x="299.5" y="62.9" transform="rotate(-90 299.5 62.9)">5</text>
<text x="293.9" y="70.9">4</text>
<text x="309.2" y="68.3">1</text>
<text x="299.5" y="75.6" transform="rotate(-90 299.5 75.6)">2</text>
<text x="293.9" y="136.9">3</text>
<text x="299.5" y="134.1" transform="rotate(-90 299.5 134.1)">5</text>
<text x="293.9" y="142">4</text>
<text x="309.2" y="139.4">1</text>
<text x="299.5" y="146.8" transform="rotate(-90 299.5 146.8)">2</text>
<text x="113.6" y="173.7">3</text>
<text x="119.1" y="170.9" transform="rotate(-90 119.1 170.9)">8</text>
<text x="113.6" y="178.8">2</text>
<text x="128.8" y="176.3">1</text>
<text x="119.1" y="183.6" transform="rotate(-90 119.1 183.6)">4</text>
<text x="113.6" y="208">5</text>
<text x="113.6" y="213.1">6</text>
<text x="128.8" y="210.6">7</text>
<text x="304.5" y="248.4" transform="rotate(-90 304.5 248.4)">5</text>
<text x="309.2" y="251.2">3</text>
<text x="293.9" y="253.7">1</text>
<text x="309.2" y="256.3">4</text>
<text x="304.5" y="261.1" transform="rotate(-90 304.5 261.1)">2</text>
<text x="304.5" y="316.9" transform="rotate(-90 304.5 316.9)">5</text>
<text x="293.9" y="322.3">1</text>
<text x="309.2" y="319.8">3</text>
<text x="304.5" y="329.6" transform="rotate(-90 304.5 329.6)">2</text>
<text x="309.2" y="324.9">4</text>
</g>
<g font-size="1.8" fill="#989898">
<text x="274.9" y="89.8">R25</text>
<text x="275.5" y="92.3">0R</text>
<text x="299" y="99.9">C94</text>
<text x="274.9" y="160.9">R24</text>
<text x="275.5" y="163.4">0R</text>
<text x="299" y="171">C84</text>
<text x="323.2" y="275.2">R11</text>
<text x="336.3" y="273.9">C71</text>
<text x="323.8" y="277.7">0R</text>
<text x="336" y="276.5">2.2u</text>
<text x="301.6" y="285.3">C15</text>
<text x="323.2" y="343.8">R19</text>
<text x="323.8" y="346.3">0R</text>
<text x="336" y="345">2.2u</text>
<text x="336.3" y="342.5">C72</text>
<text x="301.6" y="355.2">C70</text>
</g>
<g font-size="1.8" fill="#725600">
<text x="162.8" y="94.8">AUDIO_IN_R</text>
<text x="430.7" y="97.4">AUDIO_IN_R_CODEC</text>
<text x="163.1" y="105">AUDIO_IN_L</text>
<text x="430.7" y="112.6">AUDIO_IN_L_CODEC</text>
<text x="163.7" y="282.8">AUDIO_OUT_R</text>
<text x="435.8" y="282.8">AUDIO_OUT_R_CODEC</text>
<text x="163.9" y="293">AUDIO_OUT_L</text>
<text x="435.8" y="293">AUDIO_OUT_L_CODEC</text>
</g>
<g font-size="1.4" fill="#a90000">
<text x="228.3" y="71.7" transform="rotate(-90 228.3 71.7)">2</text>
<text x="228.3" y="79.3" transform="rotate(-90 228.3 79.3)">1</text>
<text x="228.3" y="142.8" transform="rotate(-90 228.3 142.8)">2</text>
<text x="228.3" y="150.5" transform="rotate(-90 228.3 150.5)">1</text>
<text x="228.3" y="258.4" transform="rotate(-90 228.3 258.4)">2</text>
<text x="228.3" y="266" transform="rotate(-90 228.3 266)">1</text>
<text x="228.3" y="327" transform="rotate(-90 228.3 327)">2</text>
<text x="228.3" y="334.6" transform="rotate(-90 228.3 334.6)">1</text>
</g>
</svg>
